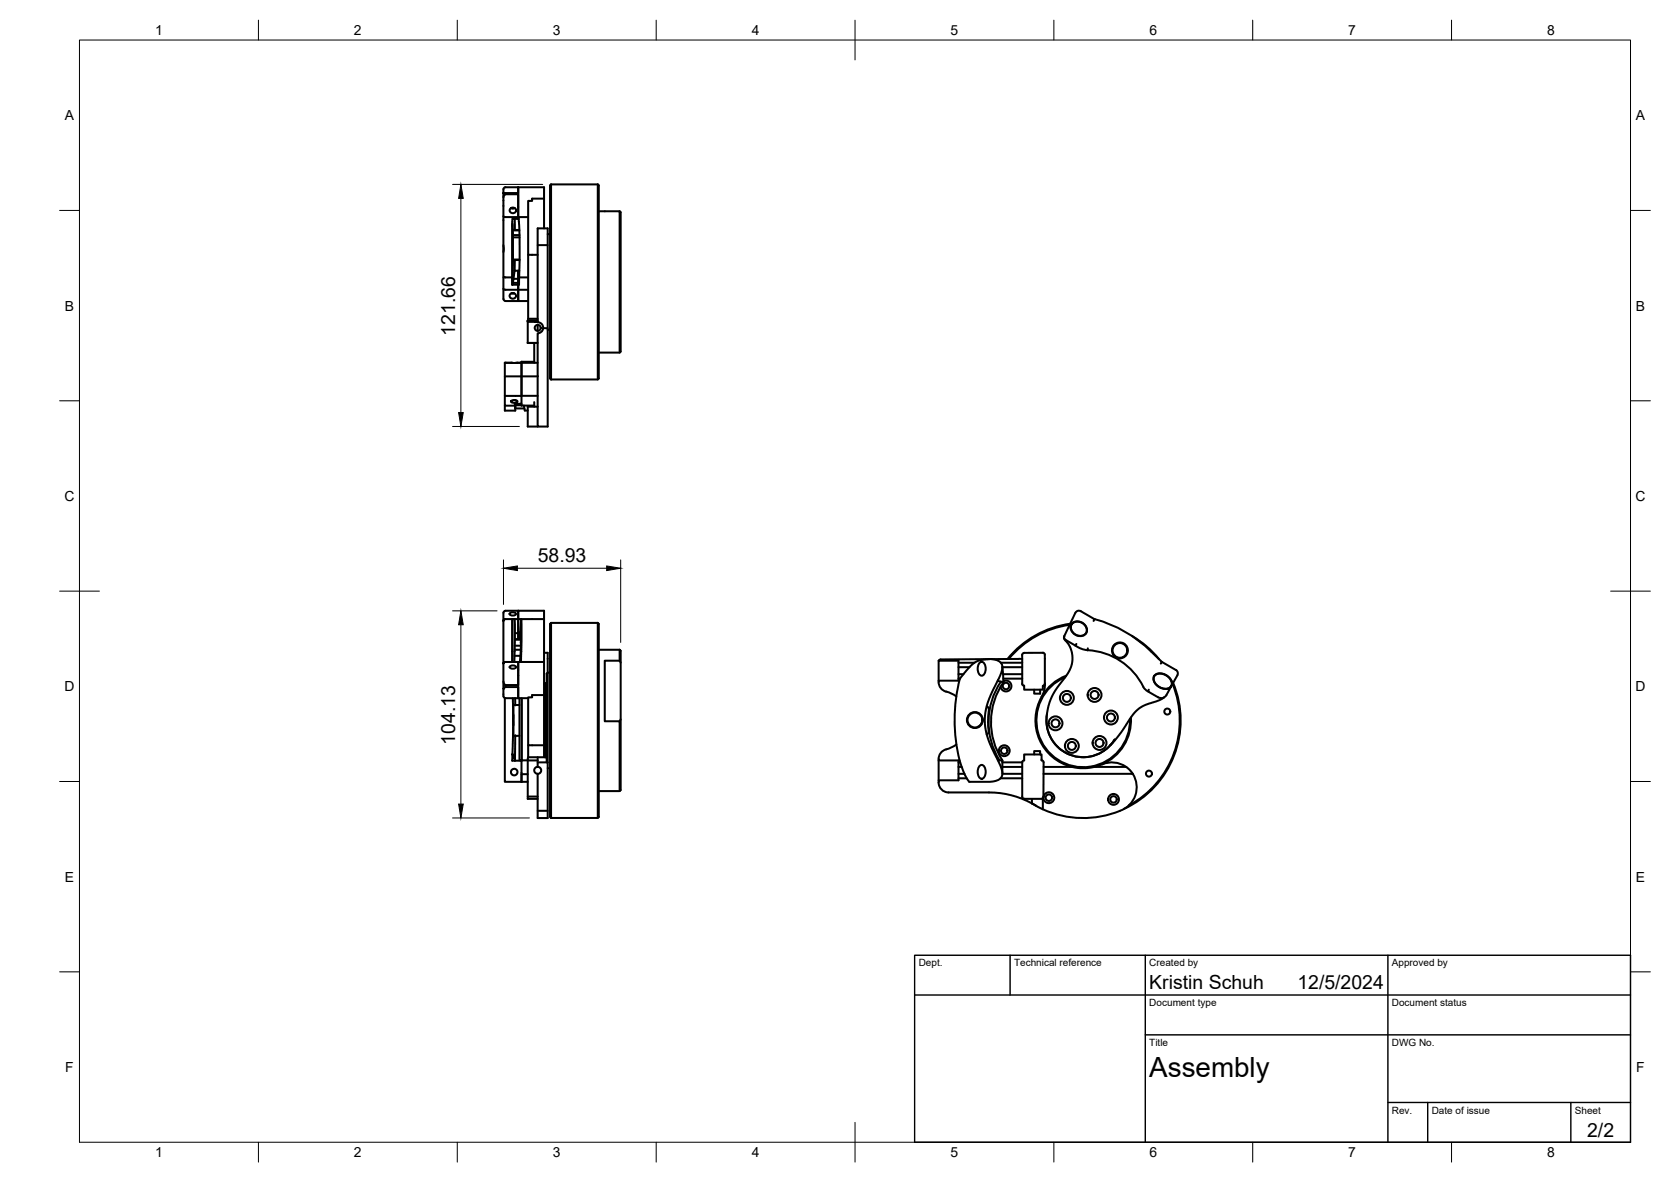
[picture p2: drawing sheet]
<svg xmlns="http://www.w3.org/2000/svg" width="420mm" height="297mm" viewBox="0 0 420 297" stroke-linecap="round" stroke-linejoin="round" font-family="sans-serif">
<!-- layer: Visible -->
<g fill="none" stroke="#000" stroke-width=".51">
<path d="M126.6 54.3l.1 15.4h2.1v-14.7h1.5v-.4h2.5M126.6 48.6v1M126.9 48.9l3.4-.1v5.8h-3.4l-.3-.2v-4.8zM127.1 47.1h9.7v10.3M127.1 47l-.3 .1-.2 .4v1.1l3.7-.1v-1.3M128.5 52.3h.9M128.5 52.3h.8M128.8 56.2v15.4h1.5v1.2l-3.6-.1-.1-3M128.8 56.2l.2 5.7-.1 7.8M129 59.7h1.6M129 59.1h1.6M129.2 57.9h1.4"/>
<path d="M129.2 57.8h1.4M129.4 55l.1 2.8M130.3 47.1v.1M130.3 47.2v7.8h.1l.1 .7M130.3 48.6h-3l-.2 .2M130.5 55.7l.2 8.3-.2 7.6h-.2v-3.6v7.7v-2.9h2.5M135.2 57.4h2.5v49.8h-2.5v-23.5l.9-.3 .5-.9-.4-1-.5-.4-.5-.1zM136.8 49.9h-3v.6h-1v13.5h2.4M137.7 58.9h.6M138.6 46.3a2.95 2.95 0 0 0-.3 2.3v44.5a2.95 2.95 0 0 0 .3 2.3M138.6 46.3v49.1M138.6 46.3h11.7"/>
<path d="M150.3 46.3v49.1M150.3 46.3a2.95 2.95 0 0 1 .3 2.3v44.5a2.95 2.95 0 0 1-.3 2.3h-11.7M150.6 53.1h5.2v35.5M155.8 53.1a2.93 2.93 0 0 1 .3 2.2v31.1a2.93 2.93 0 0 1-.3 2.2h-5.2M126.6 72.5v2.6l.5 .5M126.6 61.6v1.7M127.1 75.7h5.7M128.6 73.7h.7M128.7 73.7h.5M128.9 69.7l-.1 1.8M129 71.1h1.5M129 65.2h1.6"/>
<path d="M129 65.3h1.6M129.1 70.1h1.2M129.4 65.3v2.7M130.5 69.7h2.3M130.6 68h-1.2l-.6 3.6 .1-1.9M132.8 64v16.1h2.4M135.2 61.6h2.5M126.9 99.5h4.2v2h-1.6v.4h-2.6zM126.9 94.6h8.3M128.5 91.2h.5M128.5 91.2h1.5M128.5 91.2h-1.6v8.3"/>
<path d="M130 91.2h1.1M130.1 91.2h-.5M131 91.2l.1-.3 .1 .3M131.1 91.2v8.3M131.1 91.2h4.1M131.1 91.2v8.3h4.1M131.2 90.9h3.1M132.7 80.5v.3zM132.7 86.2h.1M132.7 80.8v5.4M132.7 80.8h2.5h-2.5M134.3 86.2v5"/>
<path d="M135.2 80.5h-2.5M135.2 86.2h-2.5M135.2 81.7v1.5M136.6 82.5h1.1M137.7 82.9h.6M126.9 101.9v1.3h2.7M128.5 100.8l1-.3 .5 .2 .1 .3-.9 .2-.6-.1zM129.5 101.9l.1 1.3M129.5 101.5v.3h1.6M129.6 101.8v.8h2.2M129.6 101.8h1.5M131.1 101.5v.4h.6l.3 1.3h.7"/>
<path d="M131.7 101.9h2.6M134.3 101.1v1.1M135.2 102.2h-2.5v5h2.5M126.6 156v10.8l.4-.4h1.8v-2.7M128.2 154.1l.4-.2h.7l.5 .4a1.01 1.01 0 0 1-1.7 0zM128.8 155.6v8.1M130.3 153.6v2h-3.3l-.4 .4v-2l.2-.4 .3-.1h9.7v36.8h-4M130.3 153.5v.1M130.3 153.6v7v-1.5M136.8 155.6h-6.5v3.5h-.8M138.6 156.5a3 3 0 0 0-.3 2.3v44.5a2.93 2.93 0 0 0 .3 2.3M138.6 156.5v49.1"/>
<path d="M138.6 156.5h11.7M150.3 156.5v49.1M150.3 156.5a3 3 0 0 1 .3 2.3v44.5a2.93 2.93 0 0 1-.3 2.3h-11.7M267.6 159.9v.6l1.2 1.6 .6 1.5 .3 1.5-.2 1.9-1 2.2-3.4 4.7-1.3 2.9a12.6 12.6 0 0 0 .1 8 9.2 9.2 0 0 0 16.4 1M267.6 159.8a.75 .75 0 0 0 .3 1l2.5 1.4M269 157a24.3 24.3 0 0 0-15.3 8.6M269.1 156.8a24.5 24.5 0 0 0-15.8 8.8M269.7 156.6a2.21 2.21 0 0 1 2.6 .1 2.21 2.21 0 0 1 .8 2.4 2.16 2.16 0 0 1-2.7 .4 2.16 2.16 0 0 1-1-2.5zM269.8 156.5l-.5 .5-.1 .8M269.8 156.5a2.3 2.3 0 0 1 2.5 .1 2.3 2.3 0 0 1 .9 2.4 2.26 2.26 0 0 1-2.4 .7 2.26 2.26 0 0 1-1.6-2M270.4 154.1l-2.8 5.7M270.4 154l.3-.4 .8-.1 3.7 2.1-.2 .4"/>
<path d="M275.2 155.6a31.8 31.8 0 0 1 14.2 8.1l2.8 2.7-.3 .4M284.6 159.8a24.5 24.5 0 0 1 6.8 5.8M126.6 166.8v4.5l.5 .9M126.6 171.2v1.9M126.9 175.4v21.1h4.2M127.1 172.7l-.5 .4v1.8l.2 .5 6 .1M127.1 172.2v.5M128.2 167.5l.4-.2h.7l.5 .3a1.01 1.01 0 0 1-1.7 0zM128.8 166.4h1.5v3.3M128.8 163.7v2.7h.5l.1-2.7M128.9 175.5l.1 7-.2 7 .7 1.3-.7-1.3v1.7h2.3M129.1 177.2v7.6"/>
<path d="M129.1 179.7v2.5M129.4 164.8h1.5M129.4 163.7v-8.1h-.6v8.1M129.4 163.3h1.5M129.4 162.3h1.6M129.5 160.6h1.4v.2M129.5 160.7h1.4M129.5 175.4v1.8M129.6 177.2h.1M130.3 169.7v5.8v-2.8h-3.2M130.3 169.7v2.5h-3.2M130.6 175.5v15.6h.5v.2l.1-15.8"/>
<path d="M130.6 177.2h-1.4M130.6 160.6l.5-5-.1 10.8M130.7 160.6l.2-1.9-.1 1.9M130.9 164.8l-.2 1.6M130.9 163.3v1.5M131 160.8v.9M131 161.7l-.1 1.6M136.8 164h.9v27.6M136.8 174.7h-3v.5h-1v12.1h4M136.8 166.4h-6.5v3.3M136.8 171.7h.7M137.1 171.8v18.5"/>
<path d="M137.1 171.8h.4M137.1 171.8l-.3 .2M138.3 169h-.6a2.93 2.93 0 0 0-.2 2.3v20.3M150.6 163.3h5.2M155.8 163.3v2.7M155.8 166h-3.7v15.3h3.7v17.5M155.8 166l.3 .5v14.3l-.3 .5M155.8 163.3a2.65 2.65 0 0 1 .3 2.1v1.1M236 171.4a2.51 2.51 0 0 0 1.9 2.4M236.1 166h4.9v5.1h-5v.3M236.1 166l-.1 5.1M237.9 173.8l1.3 .5 1.3 .7"/>
<path d="M241 170.5l.3 .1 3.1-3.6 1.8-1 2.4-.4 1.5 .1 1.1 .5 .7 .8 .1 .9-.2 1.1-3.4 7.4-.6 2.6-.2 1.9 .2 2 .5 2.2 1 2.6 2.4 5.1 .3 1.3-.1 .9-.7 .9-1.4 .5-6.1 .1-1-1.7-1.2-3a40.8 40.8 0 0 1-.2-21.2M241 166.5h4M241 167.7h2.8M241 169.4h1.3M245.9 179.1v.1M246.2 166.7a.77 .77 0 0 1 .9-.4 .77 .77 0 0 1 .5 .7 2.09 2.09 0 0 1-.8 2.8 2.13 2.13 0 0 1-.6-3.1zM248.1 177.4l.5 .6v.5l-.2 2.8 .2 2.7-.5 .5M248.8 165.6l-12.3 .1-.4 .3M250.8 171.1l.9 .2M251.7 166.5h5.3M251.7 171.3a18.2 18.2 0 0 0-.4 19.8M252 167.5l.3 4"/>
<path d="M252.1 167.7h4.9M252.2 169.4h4.8M252.3 170.5h4.7M252.3 171.3l-.1 .1-.5-.1M252.3 171.5a17.5 17.5 0 0 0-.3 19.6M252.3 171.2a1.37 1.37 0 0 1 1.9 .7 1.37 1.37 0 0 1-.9 1.8 1.37 1.37 0 0 1-1.7-1.1M257 165.6h-7.7M260 173.3v1h1.5v-1M262.2 164l.5 .3v.2v7.3l-.1 .3-.4 .2v1h-4.7v-1l-.4-.2-.1-.3 .1-7.5 .4-.2 4.7-.1M262.7 171.7l-.1 1.8-.7 1.7M263.3 179.3a9.3 9.3 0 0 0 5 10 9.3 9.3 0 0 0 11-2.1M267.8 170.2a11.8 11.8 0 0 0-1.8 20.7 11.8 11.8 0 0 0 18.1-10.2"/>
<path d="M268.1 169.8a12 12 0 0 0-7.7 12 12 12 0 0 0 9.1 10.9M270.4 162.2l2 1a18 18 0 0 1 11.9 5 17.6 17.6 0 0 1 3.4 4.8l1 .7M270.7 161.8l-.3 .4M273.5 162.9v.5M279.9 164.5a1.95 1.95 0 0 1 1.4-2.9 1.95 1.95 0 0 1 2.2 2.4 1.95 1.95 0 0 1-3.1 1.1l-.5-.6M290.2 169.9l-.1 .1M290.3 169.8l.7-.4 .7-.1 .9 .1 .9 .5 .6 .6 .5 .8v.6l-.2 .7-.4 .3-.8 .2-1.7-.5-.9-.7-.4-.6-.1-.8zM292.2 166.4l3.5 2a1.01 1.01 0 0 1 .3 1.3l-1.3 2.5v-.6a2.71 2.71 0 0 0-2.3-2.3 1.65 1.65 0 0 0-2.2 .6 1.65 1.65 0 0 0 .6 2.3 2.74 2.74 0 0 0 3.2 .8l.4-.3-1.1 2a1.53 1.53 0 0 1-2.1 .5l-2.6-1.4 .3-.5M292.7 175.2l-1 .7-4 1.4-1.7 1-1.4 1.7-2.7 4.1-2.7 3.2 1.1-1.5M294.4 170.9h.1M294.6 171.2h.1M294.7 172.2l-.3 .5"/>
<path d="M294.8 171.9a24.3 24.3 0 0 1-11 30.5M295 171.6a24.5 24.5 0 0 1-12.4 31.7M129.1 184.9h1.5M129.5 190.8v.3zM129.5 184.9v6.3M131.1 191.3v5.2M131.1 196.5h1.6M131.2 191.1h4M132.7 194.5h-1.6v2M132.8 187.3v3M132.8 190.3l-.1 10.5h2.5M135.2 192.7l.6 .2 .3 .6-.2 .6-.7 .4"/>
<path d="M135.2 190.3v2.4M135.2 191.6h2.5M135.2 192.7a.88 .88 0 0 0-.9 .9 .88 .88 0 0 0 .9 .9M136.8 190.1l.3 .2M137.1 190.3h.4M137.7 191.6v14h-2.5v-11.1M137.7 193h.6M156.1 180.8v15.8a2.95 2.95 0 0 1-.3 2.2h-5.2M236 191.1v5M237.9 188.3a2.55 2.55 0 0 0-1.9 2.8h5v5h-5a2.59 2.59 0 0 0 2.5 3h10.2a22.6 22.6 0 0 1 10.8 2.8M240.5 187.1l-1.3 .7-1.3 .5M241 191.6h.4"/>
<path d="M241 195.6h2.1M241 192.7h.8M241 194.5h1.5M246.2 192.6a.77 .77 0 0 1 .9-.4 .77 .77 0 0 1 .5 .7 2.09 2.09 0 0 1-.8 2.8 2.13 2.13 0 0 1-.6-3.1zM246.9 180.4a2.12 2.12 0 0 1-1 2.4M250.9 191.1h.4M251.3 191.1h.6M251.6 195.6h5.4M251.9 191.1l.1 .2M252 191.6h5M252 192.7h5M252 194.5h5"/>
<path d="M252 191.1v3.1M257 191.6v8.6M257 191.6l.3-.5h.2v-1.5h4.4v.2a1.29 1.29 0 0 0 .5 1.6v8.8M260 189.6v-.8h1.5v.8M262.4 192.7h7.2l2.2 .3h1.5l1.8-.3h8.1l1.6 1.8h-22.4M277.1 192.1a6.3 6.3 0 0 1 6.1 .6M277.1 192.1l-1.9 .6M284.4 180.3a12 12 0 0 1-7.3 11.8M284.8 194.5a6.3 6.3 0 0 1-3.2 9.2M132.7 200.2h2.5M135.2 203.8h2.5M257 200.2l.1 .3 .4 .2"/>
<path d="M257.5 200.8h4.4M259.5 201.9l1.1 .6M262.2 200.6v2.8l-2.7-1.5v-1.1M262.2 203.4a24.5 24.5 0 0 0 19.4 .4M262.4 200.3l-.5 .4M262.4 200.2a1.37 1.37 0 0 1 2.2-.8 1.37 1.37 0 0 1-.4 2.3 1.37 1.37 0 0 1-1.8-1.4M262.4 200.2v.1"/>
<circle cx="129" cy="52.9" r=".77"/>
<circle cx="129" cy="74.4" r=".77"/>
<circle cx="135.2" cy="82.4" r=".75"/>
<circle cx="253" cy="172.4" r=".81"/>
<circle cx="268.3" cy="175.4" r="1.01"/>
<circle cx="268.3" cy="175.4" r="1.75"/>
<circle cx="275.2" cy="174.6" r="1.01"/>
<circle cx="275.2" cy="174.6" r="1.75"/>
<circle cx="281.6" cy="163.4" r="1.85"/>
<circle cx="293.5" cy="178.8" r=".75"/>
<circle cx="129.3" cy="194" r=".82"/>
<circle cx="245.1" cy="181" r="2"/>
<circle cx="245.1" cy="181" r="1.87"/>
<circle cx="252.5" cy="188.7" r=".81"/>
<circle cx="252.5" cy="188.7" r="1.37"/>
<circle cx="265.4" cy="181.8" r="1.01"/>
<circle cx="265.4" cy="181.8" r="1.75"/>
<circle cx="269.5" cy="187.4" r="1.01"/>
<circle cx="269.5" cy="187.4" r="1.75"/>
<circle cx="276.5" cy="186.7" r="1.01"/>
<circle cx="276.5" cy="186.7" r="1.75"/>
<circle cx="279.3" cy="180.3" r="1.01"/>
<circle cx="279.3" cy="180.3" r="1.75"/>
<circle cx="288.9" cy="194.4" r=".75"/>
<circle cx="263.7" cy="200.5" r=".81"/>
<circle cx="280" cy="200.9" r=".81"/>
<circle cx="280" cy="200.9" r="1.37"/>
</g>
<g fill="#000">
<circle cx="126.9" cy="91.2" r=".25"/>
<circle cx="269.4" cy="157" r=".25"/>
</g>
<!-- layer: BORDER -->
<g fill="none" stroke="#000" stroke-width=".25">
<path d="M20 10.1h390v276.9h-390zM65 5.1v5M115 5.1v5M165 5.1v5M215 5.1v10M265 5.1v5M315 5.1v5M365 5.1v5M15 52.9h5M410 52.9h5M15 100.7h5M410 100.7h5"/>
<path d="M15 148.6h10M405 148.6h10M15 196.4h5M410 196.4h5M15 244.2h5M410 244.2h5M65 287v5M115 287v5M165 287v5M215 282.1v9.9M265 287v5M315 287v5"/>
<path d="M365 287v5"/>
</g>
<!-- layer: TITLEBLOCK -->
<path d="M230 240.1h180v46.9h-180zM230 250h180M254 240.1v9.9M288 240.1v46.9M349 240.1v46.9M288 260.1h122M349 277.1h61M359 277.1v9.9M395 277.1v9.9" fill="none" stroke="#000" stroke-width=".36"/>
<!-- layer: FD_Dimensions -->
<path d="M113.8 46.3h22.7M115.9 49.9v53.8M113.8 107.2h16.8M113.8 153.5h11.2M115.9 157v45.1M126.6 140.7v11.2M130.1 142.8h22.4M156.1 140.7v20.7M113.8 205.6h19.3" fill="none" stroke="#000" stroke-width=".25"/>
<path d="M115.9 46.3l.6 3.6h-1.2zM115.3 103.7h1.2l-.6 3.5zM115.9 153.5l.6 3.5h-1.2zM126.6 142.8l3.5-.6v1.2zM152.5 142.2l3.6 .6-3.6 .6zM115.3 202.1h1.2l-.6 3.5z" fill="#000" stroke="#000" stroke-width=".25"/>
<text font-size="7" x="289" y="270.6">Assembly</text>
<g font-size="4.9">
<text x="114.4" y="84.4" transform="rotate(-90 114.4 84.4)">121.66</text>
<text x="135.2" y="141.3">58.93</text>
<text x="114.4" y="187.2" transform="rotate(-90 114.4 187.2)">104.13</text>
<text x="289" y="248.5">Kristin Schuh</text>
<text x="326.2" y="248.5">12/5/2024</text>
<text x="399.1" y="285.7">2/2</text>
</g>
<g font-size="3.5">
<text x="39" y="8.8">1</text>
<text x="89" y="8.8">2</text>
<text x="139" y="8.8">3</text>
<text x="189" y="8.8">4</text>
<text x="239" y="8.8">5</text>
<text x="289" y="8.8">6</text>
<text x="339" y="8.8">7</text>
<text x="389" y="8.8">8</text>
<text x="16.3" y="30.2">A</text>
<text x="411.3" y="30.2">A</text>
<text x="16.3" y="78">B</text>
<text x="411.3" y="78">B</text>
<text x="16.2" y="125.9">C</text>
<text x="411.2" y="125.9">C</text>
<text x="16.2" y="173.7">D</text>
<text x="411.2" y="173.7">D</text>
<text x="16.3" y="221.6">E</text>
<text x="411.3" y="221.6">E</text>
<text x="16.4" y="269.4">F</text>
<text x="411.4" y="269.4">F</text>
<text x="39" y="290.8">1</text>
<text x="89" y="290.8">2</text>
<text x="139" y="290.8">3</text>
<text x="189" y="290.8">4</text>
<text x="239" y="290.8">5</text>
<text x="289" y="290.8">6</text>
<text x="339" y="290.8">7</text>
<text x="389" y="290.8">8</text>
</g>
<g font-size="2.5">
<text x="231" y="242.9">Dept.</text>
<text x="255" y="242.9">Technical reference</text>
<text x="289" y="242.9">Created by</text>
<text x="350" y="242.9">Approved by</text>
<text x="289" y="252.8">Document type</text>
<text x="350" y="252.8">Document status</text>
<text x="289" y="262.9">Title</text>
<text x="350" y="262.9">DWG No.</text>
<text x="350" y="279.9">Rev.</text>
<text x="360" y="279.9">Date of issue</text>
<text x="396" y="279.9">Sheet</text>
</g>
</svg>
